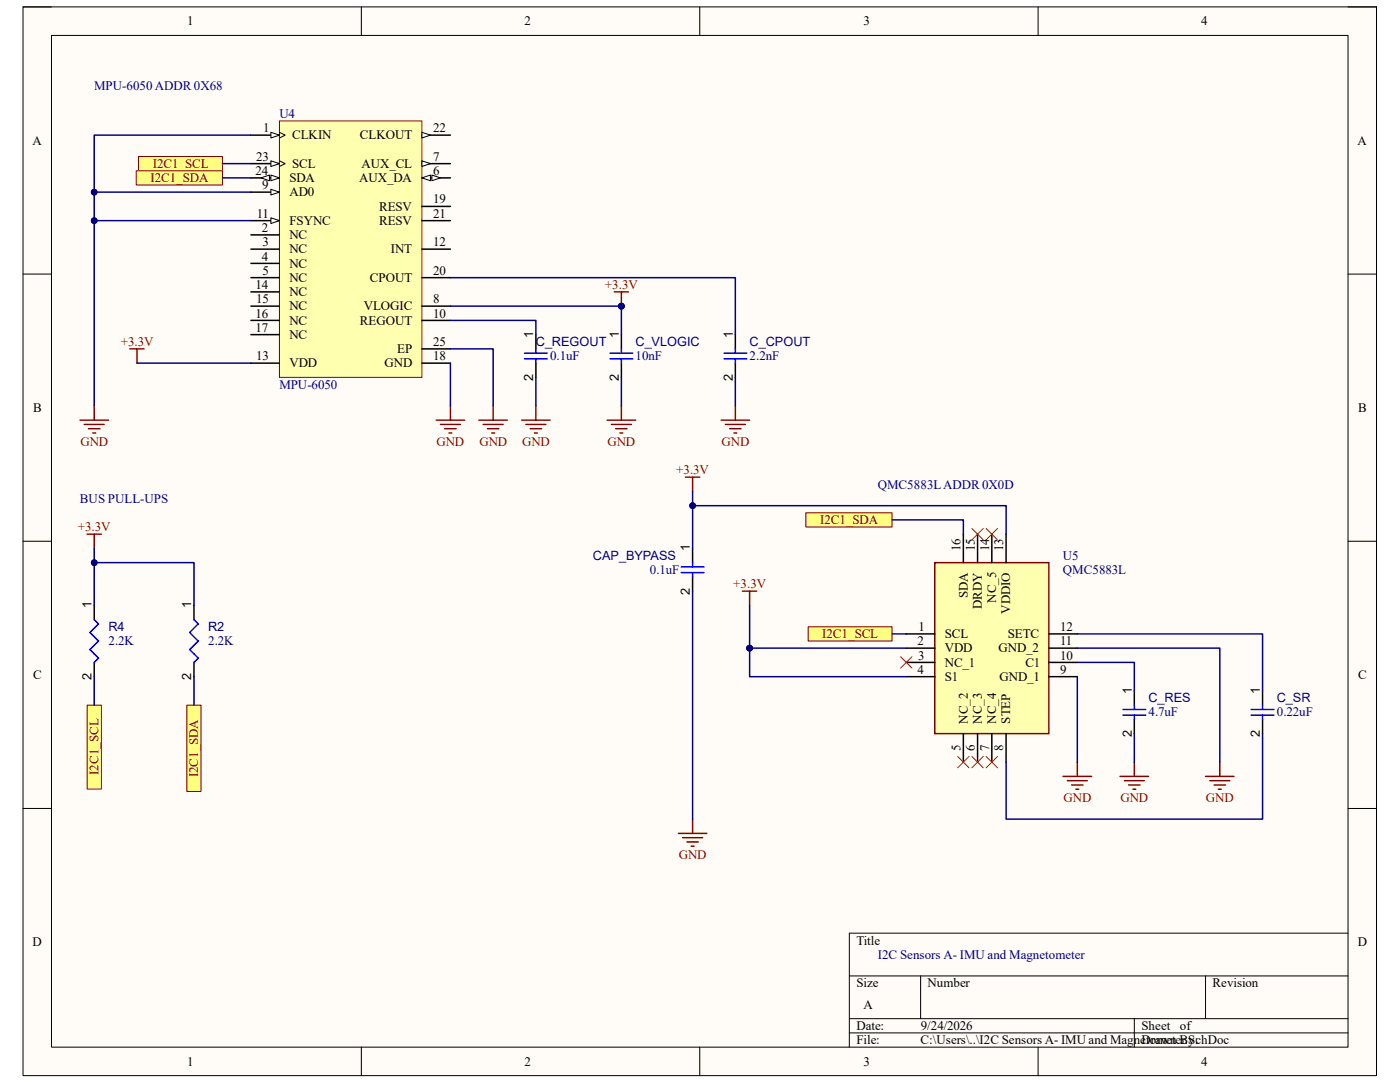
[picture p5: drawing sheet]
<svg xmlns="http://www.w3.org/2000/svg" width="279mm" height="216mm" viewBox="0 0 279 216" stroke-linecap="round" stroke-linejoin="round" font-family="sans-serif">
<path d="M4.6 1.4h270.1v213.2h-270.1z" fill-rule="evenodd" fill="#fffcf8"/>
<path d="M4.6 1.4h270.1v213.2h-270.1z" fill="none" stroke="#000" stroke-width=".2"/>
<path d="M10.3 7.1h258.7v201.8h-258.7z" fill-rule="evenodd" fill="#fffcf8"/>
<g fill="none" stroke="#000" stroke-width=".2">
<path d="M4.6 1.4h5.7M10.3 7.1h258.7v201.8h-258.7zM72.1 1.4v5.7M139.6 1.4v5.7M207.2 1.4v5.7M269 1.4h5.7v5.7M4.6 54.7h5.7M269 54.7h5.7M4.6 108h5.7M269 108h5.7M4.6 161.3h5.7M269 161.3h5.7"/>
<path d="M169.5 194.7h99.5M183.7 194.7v8.6M240.6 194.7v8.6M269 186.2h-99.5v22.7M72.1 208.9v5.7M139.6 208.9v5.7M169.5 203.3h99.5M169.5 206.1h99.5M207.2 208.9v5.7M226.4 203.3v5.6M274.7 208.9v5.7"/>
</g>
<path d="M186.6 112.3h22.7v34.1h-22.7z" fill-rule="evenodd" fill="#ffffb0"/>
<path d="M17.4 106.6h2.8M18.8 106.6v2.8M186.6 112.3h22.7v34.1h-22.7z" fill="none" stroke="#800000" stroke-width=".3"/>
<g fill="none" stroke="#000" stroke-width=".3">
<path d="M192.3 106.6v5.7M195.1 106.6v5.7M197.9 106.6v5.7M200.8 106.6v5.7M18.8 120.8v2.8M18.8 132.2v2.8M38.7 120.8v2.8M38.7 132.2v2.8M180.9 126.5h5.7M180.9 129.3h5.7M180.9 132.2h5.7M180.9 135h5.7"/>
<path d="M209.3 126.5h5.7M209.3 129.3h5.7M209.3 132.2h5.7M209.3 135h5.7M192.3 146.4v5.7M195.1 146.4v5.7M197.9 146.4v5.7M200.8 146.4v5.7"/>
</g>
<path d="M18.8 123.6l.9 .9-1.8 1.7 1.8 1.7-1.8 1.7 1.8 1.7-.9 .9M38.7 123.6l.9 .9-1.7 1.7 1.7 1.7-1.7 1.7 1.7 1.7-.9 .9" fill="none" stroke="#00f" stroke-width=".3"/>
<path d="M37.3 140.7h2.8v17.2h-2.8z" fill-rule="evenodd" fill="#ffff80"/>
<path d="M37.3 140.7h2.8v17.2h-2.8z" fill="none" stroke="#800000" stroke-width=".2"/>
<path d="M17.4 140.7h2.8v16.8h-2.8z" fill-rule="evenodd" fill="#ffff80"/>
<path d="M17.4 140.7h2.8v16.8h-2.8z" fill="none" stroke="#800000" stroke-width=".2"/>
<path d="M55.8 24.1h28.4v51.2h-28.4z" fill-rule="evenodd" fill="#ffffb0"/>
<path d="M55.8 24.1h28.4v51.2h-28.4z" fill="none" stroke="#800000" stroke-width=".2"/>
<path d="M50.1 27h5.7" fill="none" stroke="#000" stroke-width=".3"/>
<path d="M54.1 26.4l1.7 .6-1.7 .5z" fill="#f8fcff"/>
<path d="M54.1 26.4l1.7 .6-1.7 .5zM55.8 26.4l1.1 .6-1.1 .5" fill="none" stroke="#000" stroke-width=".2"/>
<path d="M84.2 35.5h5.7M50.1 46.9h5.7M50.1 49.7h5.7M50.1 52.6h5.7M50.1 55.4h5.7" fill="none" stroke="#000" stroke-width=".3"/>
<path d="M84.2 35.5l1.7-.6v1.2z" fill="#f8fcff"/>
<path d="M84.2 35.5l1.7-.6v1.2z" fill="none" stroke="#000" stroke-width=".2"/>
<path d="M86.2 34.9l1.7 .6-1.7 .6z" fill="#f8fcff"/>
<path d="M86.2 34.9l1.7 .6-1.7 .6z" fill="none" stroke="#000" stroke-width=".2"/>
<path d="M84.2 32.7h5.7" fill="none" stroke="#000" stroke-width=".3"/>
<path d="M84.2 32.1l1.7 .6-1.7 .5z" fill="#f8fcff"/>
<path d="M84.2 32.1l1.7 .6-1.7 .5z" fill="none" stroke="#000" stroke-width=".2"/>
<path d="M50.1 38.3h5.7M84.2 61.1h5.7" fill="none" stroke="#000" stroke-width=".3"/>
<path d="M54.1 37.8l1.7 .5-1.7 .6z" fill="#f8fcff"/>
<path d="M54.1 37.8l1.7 .5-1.7 .6z" fill="none" stroke="#000" stroke-width=".2"/>
<path d="M50.1 44h5.7M84.2 63.9h5.7" fill="none" stroke="#000" stroke-width=".3"/>
<path d="M54.1 43.5l1.7 .5-1.7 .6z" fill="#f8fcff"/>
<path d="M54.1 43.5l1.7 .5-1.7 .6z" fill="none" stroke="#000" stroke-width=".2"/>
<path d="M84.2 27h5.7M50.1 58.2h5.7M84.2 49.7h5.7M84.2 41.2h5.7M84.2 55.4h5.7M84.2 44h5.7M50.1 72.5h5.7M50.1 61.1h5.7M50.1 63.9h5.7M50.1 66.8h5.7M84.2 72.5h5.7" fill="none" stroke="#000" stroke-width=".3"/>
<path d="M84.2 26.4l1.7 .6-1.7 .5z" fill="#f8fcff"/>
<path d="M84.2 26.4l1.7 .6-1.7 .5z" fill="none" stroke="#000" stroke-width=".2"/>
<path d="M50.1 32.7h5.7" fill="none" stroke="#000" stroke-width=".3"/>
<path d="M54.1 32.1l1.7 .6-1.7 .5z" fill="#f8fcff"/>
<path d="M54.1 32.1l1.7 .6-1.7 .5zM55.8 32.1l1.1 .6-1.1 .5" fill="none" stroke="#000" stroke-width=".2"/>
<path d="M50.1 35.5h5.7" fill="none" stroke="#000" stroke-width=".3"/>
<path d="M54.1 34.9l1.7 .6-1.7 .6z" fill="#f8fcff"/>
<path d="M54.1 34.9l1.7 .6-1.7 .6z" fill="none" stroke="#000" stroke-width=".2"/>
<path d="M52.1 35.5l1.7-.6v1.2z" fill="#f8fcff"/>
<path d="M52.1 35.5l1.7-.6v1.2z" fill="none" stroke="#000" stroke-width=".2"/>
<path d="M84.2 69.6h5.7M106.9 66.8v2.8M106.9 72.5v2.8M146.8 66.8v2.8M146.8 72.5v2.8" fill="none" stroke="#000" stroke-width=".3"/>
<g fill="none" stroke="#800000" stroke-width=".3">
<path d="M87 83.8h5.7M87.9 84.7h4M88.8 85.5h2.2M89.6 86.4h.6M89.9 81v2.8M104.1 83.8h5.7M105 84.7h3.9M105.8 85.5h2.3M106.7 86.4h.5M106.9 81v2.8M143.9 83.8h5.7M144.8 84.7h3.9"/>
<path d="M145.6 85.5h2.3M146.5 86.4h.5M146.8 81v2.8"/>
</g>
<path d="M104.7 71.6h4.5M104.7 70.5h4.5M106.9 69.6v.9M106.9 71.6v.9M144.5 71.6h4.5M144.5 70.5h4.5M146.8 69.6v.9M146.8 71.6v.9" fill="none" stroke="#00f" stroke-width=".3"/>
<path d="M27.6 31.2h16.8v2.9h-16.8z" fill-rule="evenodd" fill="#ffff80"/>
<path d="M27.6 31.2h16.8v2.9h-16.8z" fill="none" stroke="#800000" stroke-width=".2"/>
<path d="M27.2 34.1h17.2v2.8h-17.2z" fill-rule="evenodd" fill="#ffff80"/>
<path d="M27.2 34.1h17.2v2.8h-17.2z" fill="none" stroke="#800000" stroke-width=".2"/>
<path d="M25.9 69.6h2.9M27.3 69.6v2.9M16 83.8h5.6M16.8 84.7h4M17.7 85.5h2.2M18.5 86.4h.6M18.8 81v2.8" fill="none" stroke="#800000" stroke-width=".3"/>
<path d="M161.3 125.1h16.7v2.8h-16.7z" fill-rule="evenodd" fill="#ffff80"/>
<path d="M161.3 125.1h16.7v2.8h-16.7z" fill="none" stroke="#800000" stroke-width=".2"/>
<path d="M160.8 102.3h17.2v2.9h-17.2z" fill-rule="evenodd" fill="#ffff80"/>
<path d="M160.8 102.3h17.2v2.9h-17.2z" fill="none" stroke="#800000" stroke-width=".2"/>
<g fill="none" stroke="#800000" stroke-width=".3">
<path d="M122.6 58.2h2.8M124 58.2v2.9M212.2 154.9h5.6M213 155.8h4M213.9 156.6h2.2M214.7 157.5h.6M215 152.1v2.8M223.5 154.9h5.7M224.4 155.8h4M225.2 156.6h2.3M226.1 157.5h.6M226.4 152.1v2.8"/>
<path d="M240.6 154.9h5.7M241.4 155.8h4M242.3 156.6h2.3M243.2 157.5h.5M243.4 152.1v2.8M135.4 166.3h5.7M136.2 167.1h4M137.1 168h2.3M137.9 168.9h.6M138.2 163.4v2.9"/>
</g>
<path d="M138.2 109.4v2.9M138.2 115.1v2.9M226.4 137.9v2.8M252 137.9v2.8M226.4 143.6v2.8M252 143.6v2.8" fill="none" stroke="#000" stroke-width=".3"/>
<path d="M136 114.3h4.5M136 113.1h4.5M138.2 112.3v.8M138.2 114.3v.8M224.1 142.7h4.6M224.1 141.6h4.6M226.4 140.7v.9M226.4 142.7v.9M249.7 142.7h4.5M249.7 141.6h4.5M252 140.7v.9M252 142.7v.9" fill="none" stroke="#00f" stroke-width=".3"/>
<path d="M194 105.5l2.2 2.2M196.2 105.5l-2.2 2.2M196.8 105.5l2.3 2.2M199.1 105.5l-2.3 2.2M179.7 131l2.3 2.3M182 131l-2.3 2.3M191.1 150.9l2.3 2.3M193.4 150.9l-2.3 2.3M194 150.9l2.2 2.3M196.2 150.9l-2.2 2.3M196.8 150.9l2.3 2.3M199.1 150.9l-2.3 2.3" fill="none" stroke="#f00" stroke-width=".2"/>
<circle cx="124" cy="61.1" r=".57" fill="#000080"/>
<circle cx="124" cy="61.1" r=".57" fill="none" stroke="#000080" stroke-width=".2"/>
<path d="M124 66.8v2.8M124 72.5v2.8" fill="none" stroke="#000" stroke-width=".3"/>
<path d="M121.7 71.6h4.6M121.7 70.5h4.6M124 69.6v.9M124 71.6v.9" fill="none" stroke="#00f" stroke-width=".3"/>
<g fill="none" stroke="#800000" stroke-width=".3">
<path d="M95.6 83.8h5.7M96.4 84.7h4M97.3 85.5h2.3M98.1 86.4h.6M98.4 81v2.8M121.2 83.8h5.7M122 84.7h4M122.9 85.5h2.2M123.7 86.4h.6M124 81v2.8M136.8 95.2h2.8M138.2 95.2v2.9"/>
<path d="M148.2 118h2.8M149.6 118v2.8"/>
</g>
<path d="M18.8 109.4v11.4M18.8 135v5.7M38.7 135v5.7" fill="none" stroke="#000080" stroke-width=".3"/>
<circle cx="18.8" cy="112.3" r=".57" fill="#000080"/>
<circle cx="18.8" cy="112.3" r=".57" fill="none" stroke="#000080" stroke-width=".2"/>
<path d="M18.8 112.3h19.9v8.5" fill="none" stroke="#000080" stroke-width=".3"/>
<circle cx="18.8" cy="112.3" r=".57" fill="#000080"/>
<circle cx="18.8" cy="112.3" r=".57" fill="none" stroke="#000080" stroke-width=".2"/>
<path d="M44.4 32.7h5.7M44.4 35.5h5.7M50.1 27h-31.3v54M89.9 63.9h17v2.9M106.9 75.3v5.7M146.8 75.3v5.7" fill="none" stroke="#000080" stroke-width=".3"/>
<circle cx="18.8" cy="44" r=".57" fill="#000080"/>
<circle cx="18.8" cy="44" r=".57" fill="none" stroke="#000080" stroke-width=".2"/>
<circle cx="18.8" cy="38.3" r=".57" fill="#000080"/>
<circle cx="18.8" cy="38.3" r=".57" fill="none" stroke="#000080" stroke-width=".2"/>
<path d="M18.8 38.3h31.3" fill="none" stroke="#000080" stroke-width=".3"/>
<circle cx="18.8" cy="38.3" r=".57" fill="#000080"/>
<circle cx="18.8" cy="38.3" r=".57" fill="none" stroke="#000080" stroke-width=".2"/>
<path d="M18.8 44h31.3" fill="none" stroke="#000080" stroke-width=".3"/>
<circle cx="18.8" cy="44" r=".57" fill="#000080"/>
<circle cx="18.8" cy="44" r=".57" fill="none" stroke="#000080" stroke-width=".2"/>
<path d="M27.3 72.5h22.8M178 103.7h14.3v2.9M149.6 129.3h31.3M178 126.5h2.9M215 132.2h11.4v5.7M215 129.3h28.4v22.8M215 126.5h37v11.4M215 135v17.1M226.4 146.4v5.7M252 146.4v17h-51.2v-11.3" fill="none" stroke="#000080" stroke-width=".3"/>
<circle cx="149.6" cy="129.3" r=".57" fill="#000080"/>
<circle cx="149.6" cy="129.3" r=".57" fill="none" stroke="#000080" stroke-width=".2"/>
<path d="M89.9 69.6h8.5v11.4M89.9 72.5v8.5M138.2 118v45.4M149.6 129.3v5.7h31.3" fill="none" stroke="#000080" stroke-width=".3"/>
<circle cx="149.6" cy="129.3" r=".57" fill="#000080"/>
<circle cx="149.6" cy="129.3" r=".57" fill="none" stroke="#000080" stroke-width=".2"/>
<path d="M138.2 98.1v2.8" fill="none" stroke="#000080" stroke-width=".3"/>
<circle cx="138.2" cy="100.9" r=".57" fill="#000080"/>
<circle cx="138.2" cy="100.9" r=".57" fill="none" stroke="#000080" stroke-width=".2"/>
<path d="M149.6 120.8v8.5" fill="none" stroke="#000080" stroke-width=".3"/>
<circle cx="149.6" cy="129.3" r=".57" fill="#000080"/>
<circle cx="149.6" cy="129.3" r=".57" fill="none" stroke="#000080" stroke-width=".2"/>
<path d="M200.8 106.6v-5.7h-62.6v8.5" fill="none" stroke="#000080" stroke-width=".3"/>
<circle cx="138.2" cy="100.9" r=".57" fill="#000080"/>
<circle cx="138.2" cy="100.9" r=".57" fill="none" stroke="#000080" stroke-width=".2"/>
<path d="M89.9 55.4h56.9v11.4M89.9 61.1h34.1" fill="none" stroke="#000080" stroke-width=".3"/>
<circle cx="124" cy="61.1" r=".57" fill="#000080"/>
<circle cx="124" cy="61.1" r=".57" fill="none" stroke="#000080" stroke-width=".2"/>
<path d="M124 61.1v5.7" fill="none" stroke="#000080" stroke-width=".3"/>
<circle cx="124" cy="61.1" r=".57" fill="#000080"/>
<circle cx="124" cy="61.1" r=".57" fill="none" stroke="#000080" stroke-width=".2"/>
<path d="M124 75.3v5.7" fill="none" stroke="#000080" stroke-width=".3"/>
<g font-size="2.6">
<text x="37.4" y="5.1">1</text>
<text x="104.7" y="5.1">2</text>
<text x="172.3" y="5.1">3</text>
<text x="239.7" y="5.1">4</text>
<text x="6.5" y="28.9">A</text>
<text x="52.5" y="26.4">1</text>
<text x="58.3" y="27.8">CLKIN</text>
<text x="71.8" y="27.8">CLKOUT</text>
<text x="86.4" y="26.4">22</text>
<text x="270.9" y="28.9">A</text>
<text x="51" y="34.9">24</text>
<text x="51.1" y="32.1">23</text>
<text x="58.3" y="33.5">SCL</text>
<text x="72.1" y="33.5">AUX_CL</text>
<text x="86.4" y="34.9">6</text>
<text x="86.4" y="32.1">7</text>
<text x="52.3" y="37.8">9</text>
<text x="57.7" y="39.2">AD0</text>
<text x="57.7" y="36.4">SDA</text>
<text x="71.7" y="36.4">AUX_DA</text>
<text x="86.4" y="40.6">19</text>
<text x="51.2" y="43.5">11</text>
<text x="52.3" y="46.3">2</text>
<text x="57.7" y="47.7">NC</text>
<text x="57.7" y="44.9">FSYNC</text>
<text x="75.6" y="42">RESV</text>
<text x="75.6" y="44.9">RESV</text>
<text x="86.4" y="43.5">21</text>
<text x="52.3" y="52">4</text>
<text x="52.4" y="49.1">3</text>
<text x="57.7" y="50.5">NC</text>
<text x="57.7" y="53.4">NC</text>
<text x="78" y="50.5">INT</text>
<text x="86.4" y="49.1">12</text>
<text x="51" y="57.7">14</text>
<text x="52.4" y="54.8">5</text>
<text x="57.7" y="56.3">NC</text>
<text x="57.7" y="59.1">NC</text>
<text x="73.8" y="56.3">CPOUT</text>
<text x="86.4" y="54.8">20</text>
<text x="51" y="63.4">16</text>
<text x="51.1" y="60.5">15</text>
<text x="57.7" y="61.9">NC</text>
<text x="57.7" y="64.8">NC</text>
<text x="71.8" y="64.8">REGOUT</text>
<text x="72.6" y="61.9">VLOGIC</text>
<text x="86.4" y="60.5">8</text>
<text x="86.4" y="63.4">10</text>
<text x="51" y="66.2">17</text>
<text x="51.1" y="71.9">13</text>
<text x="57.7" y="67.6">NC</text>
<text x="79.3" y="70.5">EP</text>
<text x="86.4" y="71.9">18</text>
<text x="86.4" y="69">25</text>
<text x="57.7" y="73.3">VDD</text>
<text x="76.8" y="73.3">GND</text>
<text x="6.6" y="82.2">B</text>
<text x="271.1" y="82.2">B</text>
<text x="191.7" y="110" transform="rotate(-90 191.7 110)">16</text>
<text x="194.5" y="110" transform="rotate(-90 194.5 110)">15</text>
<text x="197.4" y="110" transform="rotate(-90 197.4 110)">14</text>
<text x="200.2" y="110" transform="rotate(-90 200.2 110)">13</text>
<text x="193.1" y="119.4" transform="rotate(-90 193.1 119.4)">SDA</text>
<text x="183.3" y="125.9">1</text>
<text x="196" y="121.5" transform="rotate(-90 196 121.5)">DRDY</text>
<text x="198.8" y="120.2" transform="rotate(-90 198.8 120.2)">NC_5</text>
<text x="201.6" y="122.4" transform="rotate(-90 201.6 122.4)">VDDIO</text>
<text x="211.6" y="125.9">12</text>
<text x="183.1" y="128.8">2</text>
<text x="183.2" y="131.6">3</text>
<text x="188.6" y="127.3">SCL</text>
<text x="188.6" y="130.2">VDD</text>
<text x="199.3" y="130.2">GND_2</text>
<text x="201.1" y="127.3">SETC</text>
<text x="211.6" y="131.6">10</text>
<text x="211.6" y="128.8">11</text>
<text x="6.6" y="135.5">C</text>
<text x="183.1" y="134.5">4</text>
<text x="188.6" y="133">NC_1</text>
<text x="188.6" y="135.8">S1</text>
<text x="199.5" y="135.8">GND_1</text>
<text x="204.6" y="133">C1</text>
<text x="211.6" y="134.5">9</text>
<text x="271.1" y="135.5">C</text>
<text x="191.7" y="149.8" transform="rotate(-90 191.7 149.8)">5</text>
<text x="193.1" y="144.4" transform="rotate(-90 193.1 144.4)">NC_2</text>
<text x="194.5" y="149.9" transform="rotate(-90 194.5 149.9)">6</text>
<text x="196" y="144.4" transform="rotate(-90 196 144.4)">NC_3</text>
<text x="197.4" y="149.8" transform="rotate(-90 197.4 149.8)">7</text>
<text x="198.8" y="144.4" transform="rotate(-90 198.8 144.4)">NC_4</text>
<text x="200.2" y="149.8" transform="rotate(-90 200.2 149.8)">8</text>
<text x="201.6" y="144.4" transform="rotate(-90 201.6 144.4)">STEP</text>
<text x="6.5" y="188.8">D</text>
<text x="170.9" y="188.5">Title</text>
<text x="271" y="188.8">D</text>
<text x="170.9" y="197">Size</text>
<text x="185.1" y="197">Number</text>
<text x="242" y="197">Revision</text>
<text x="172.3" y="201.3">A</text>
<text x="170.9" y="205.5">Date:</text>
<text x="170.9" y="208.4">File:</text>
<text x="183.7" y="208.4">C:\Users\..\I2C Sensors A- IMU and Magnetometer.SchDoc</text>
<text x="183.7" y="205.5">9/24/2026</text>
<text x="227.8" y="208.4">Drawn By:</text>
<text x="227.8" y="205.5">Sheet</text>
<text x="235.5" y="205.5">of</text>
<text x="37.4" y="212.6">1</text>
<text x="104.7" y="212.6">2</text>
<text x="172.3" y="212.6">3</text>
<text x="239.7" y="212.6">4</text>
</g>
<g font-size="2.6" fill="#000080">
<text x="18.8" y="17.9">MPU-6050 ADDR 0X68</text>
<text x="55.8" y="23.5">U4</text>
<text x="109.8" y="71.9">0.1uF</text>
<text x="126.8" y="71.9">10nF</text>
<text x="149.6" y="71.9">2.2nF</text>
<text x="55.8" y="77.6">MPU-6050</text>
<text x="16" y="100.3">BUS PULL-UPS</text>
<text x="175.2" y="97.5">QMC5883L ADDR 0X0D</text>
<text x="212.1" y="111.7">U5</text>
<text x="129.7" y="114.6">0.1uF</text>
<text x="212.1" y="114.6">QMC5883L</text>
<text x="21.6" y="128.8">2.2K</text>
<text x="41.5" y="128.8">2.2K</text>
<text x="229.2" y="143">4.7uF</text>
<text x="254.8" y="143">0.22uF</text>
<text x="175.2" y="191.3">I2C Sensors A- IMU and Magnetometer</text>
</g>
<g font-size="2.6" fill="#800000">
<text x="30.5" y="33.5">I2C1_SCL</text>
<text x="30" y="36.4">I2C1_SDA</text>
<text x="120.7" y="57.7">+3.3V</text>
<text x="24.1" y="69">+3.3V</text>
<text x="16" y="88.9">GND</text>
<text x="87.1" y="88.9">GND</text>
<text x="95.7" y="88.9">GND</text>
<text x="104.2" y="88.9">GND</text>
<text x="121.2" y="88.9">GND</text>
<text x="144" y="88.9">GND</text>
<text x="135" y="94.7">+3.3V</text>
<text x="15.5" y="106">+3.3V</text>
<text x="163.7" y="104.6">I2C1_SDA</text>
<text x="146.3" y="117.4">+3.3V</text>
<text x="164.1" y="127.3">I2C1_SCL</text>
<text x="19.7" y="154.6" transform="rotate(-90 19.7 154.6)">I2C1_SCL</text>
<text x="39.6" y="155.1" transform="rotate(-90 39.6 155.1)">I2C1_SDA</text>
<text x="212.3" y="160">GND</text>
<text x="223.6" y="160">GND</text>
<text x="240.7" y="160">GND</text>
<text x="135.5" y="171.4">GND</text>
</g>
<g font-size="2.5">
<text x="106.4" y="67.4" transform="rotate(-90 106.4 67.4)">1</text>
<text x="123.5" y="67.4" transform="rotate(-90 123.5 67.4)">1</text>
<text x="146.2" y="67.4" transform="rotate(-90 146.2 67.4)">1</text>
<text x="106.4" y="76" transform="rotate(-90 106.4 76)">2</text>
<text x="123.5" y="76" transform="rotate(-90 123.5 76)">2</text>
<text x="146.2" y="76" transform="rotate(-90 146.2 76)">2</text>
<text x="137.7" y="110" transform="rotate(-90 137.7 110)">1</text>
<text x="137.7" y="118.7" transform="rotate(-90 137.7 118.7)">2</text>
<text x="18.2" y="121.4" transform="rotate(-90 18.2 121.4)">1</text>
<text x="38.2" y="121.4" transform="rotate(-90 38.2 121.4)">1</text>
<text x="18.2" y="135.7" transform="rotate(-90 18.2 135.7)">2</text>
<text x="38.2" y="135.7" transform="rotate(-90 38.2 135.7)">2</text>
<text x="225.8" y="138.4" transform="rotate(-90 225.8 138.4)">1</text>
<text x="251.4" y="138.4" transform="rotate(-90 251.4 138.4)">1</text>
<text x="225.8" y="147.1" transform="rotate(-90 225.8 147.1)">2</text>
<text x="251.4" y="147.1" transform="rotate(-90 251.4 147.1)">2</text>
</g>
<g font-size="2.5" fill="#000080">
<text x="106.9" y="69">C_REGOUT</text>
<text x="126.8" y="69">C_VLOGIC</text>
<text x="149.6" y="69">C_CPOUT</text>
<text x="118.3" y="111.7">CAP_BYPASS</text>
<text x="21.6" y="125.9">R4</text>
<text x="41.5" y="125.9">R2</text>
<text x="229.2" y="140.2">C_RES</text>
<text x="254.8" y="140.2">C_SR</text>
</g>
</svg>
